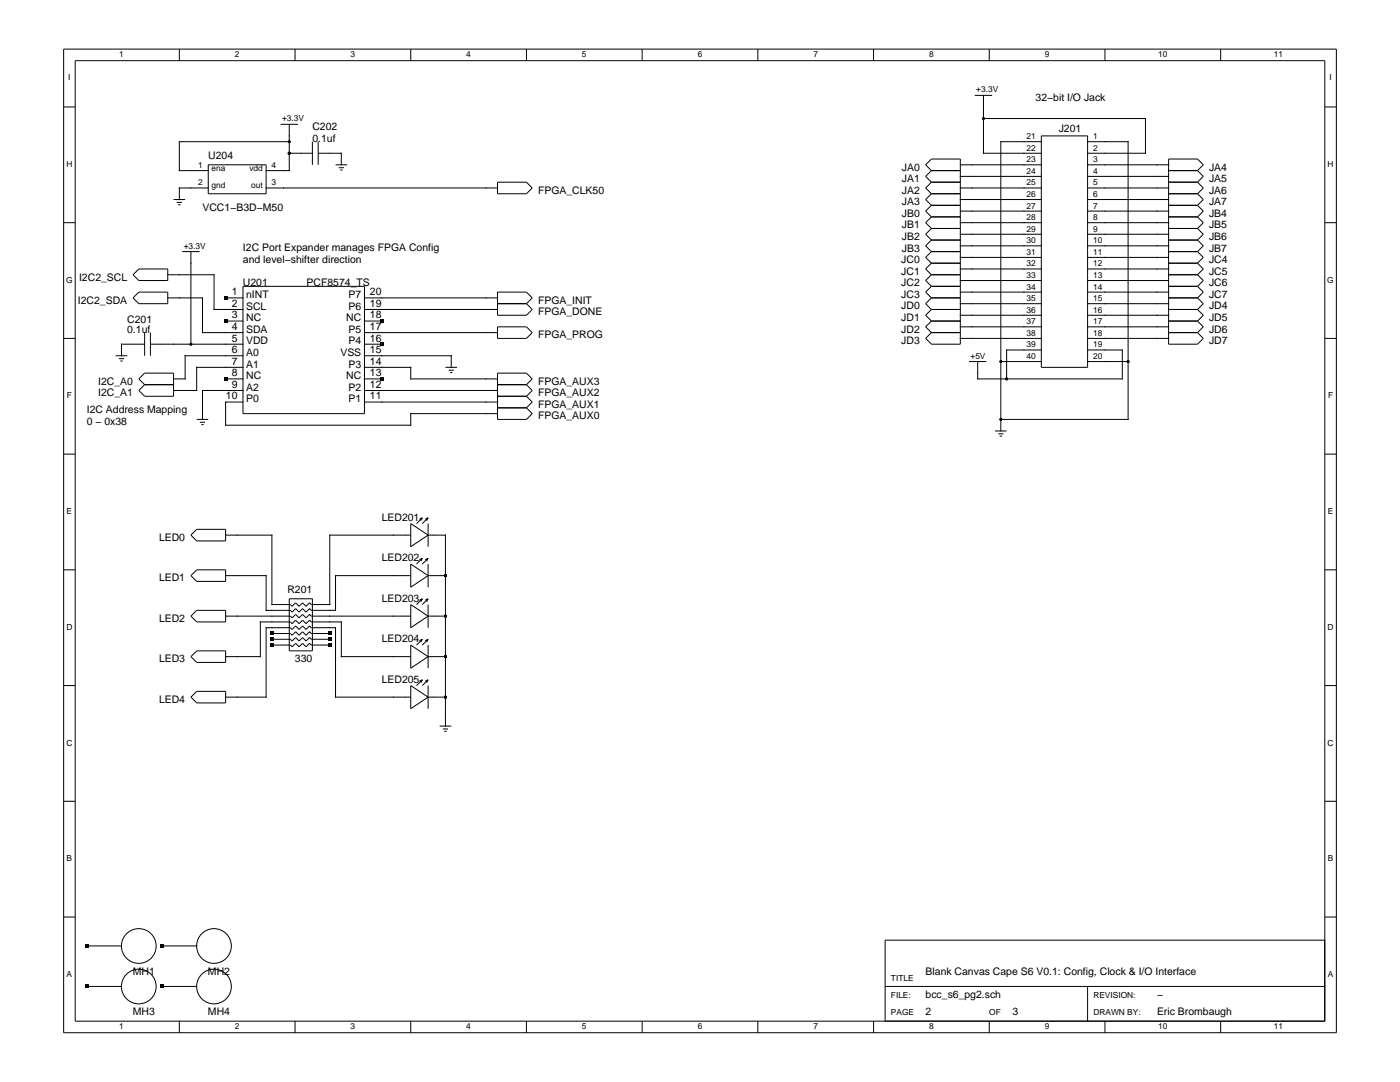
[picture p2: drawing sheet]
<svg xmlns="http://www.w3.org/2000/svg" width="279mm" height="216mm" viewBox="0 0 279 216" stroke-linecap="round" stroke-linejoin="round" font-family="sans-serif">
<g fill="none" stroke="#000" stroke-width=".2">
<path d="M12.7 9.8h254v196.3h-254zM15 12.1h249.4v191.7h-249.4zM35.8 9.8v2.3M58.9 9.8v2.3M82 9.8v2.3M105.1 9.8v2.3M128.2 9.8v2.3M151.2 9.8v2.3M174.3 9.8v2.3M194.5 19h3.5M196.3 19v11.6h11.5M197.4 9.8v2.3"/>
<path d="M220.5 9.8v2.3M243.6 9.8v2.3M12.7 21.3h2.3M34.6 39.8h2.3M41.6 37.5h-5.8v2.3M41.6 32.9h11.5v5.8h-11.5zM53.1 37.5h46.2M56 24.8h3.5M57.7 28.3h-21.9v5.7h5.8M57.7 24.8v9.2h-4.6M57.7 30.6h4.6M62.3 28.3v4.6"/>
<path d="M63.5 30.6h4.6v2.3M63.5 28.3v4.6M67 32.9h2.3M67.6 33.5h1M67.9 33.9h.4M99.3 36.4h5.8l1.1 1.1-1.1 1.2h-5.8zM185.9 34h5.8M185.9 38.7h5.8M185.9 36.4h5.8M185.9 34l-1.2-1.1 1.2-1.2h5.8v37h-5.8l-1.2-1.2 1.2-1.1M185.9 34l-1.2 1.2 1.2 1.2M185.9 36.4l-1.2 1.1 1.2 1.2"/>
<path d="M185.9 38.7l-1.2 1.1 1.2 1.2M191.7 37.5h16.1M191.7 32.9h16.1M191.7 39.8h16.1M191.7 35.2h16.1M196.3 23.7h32.3v6.9h-11.5M207.8 27.1h9.3v46.2h-9.3zM207.8 28.3h-8.1v57.7M217.1 37.5h16.1M217.1 32.9h16.1M217.1 39.8h16.1M217.1 28.3h8v55.4h-25.4"/>
<path d="M217.1 35.2h16.1M233.2 34h5.8M233.2 38.7h5.8M233.2 36.4h5.8M239 34l1.1-1.1-1.1-1.2h-5.8v37h5.8l1.1-1.2-1.1-1.1M239 34l1.1 1.2-1.1 1.2M239 36.4l1.1 1.1-1.1 1.2M239 38.7l1.1 1.1-1.1 1.2M264.4 21.3h2.3M12.7 44.4h2.3M27.7 58.3h5.8v2.3h-5.8l-1.1-1.2zM27.7 53.7h5.8v2.3h-5.8l-1.1-1.2z"/>
<path d="M33.5 59.4h6.9v7h8.1M33.5 54.8h9.2v7h5.8M35.3 40.4h1M35.6 40.9h.4M36.4 50.2h3.4M38.1 50.2v18.5M45 59.4h3.5M48.5 57.1h24.2v25.4h-24.2zM72.7 59.4h26.6M99.3 58.3h5.8l1.1 1.1-1.1 1.2 1.1 1.2-1.1 1.1h-5.8zM185.9 50.2h5.8M185.9 59.4h5.8"/>
<path d="M185.9 54.8h5.8M185.9 41h5.8M185.9 43.3h5.8M185.9 45.6h5.8M185.9 47.9h5.8M185.9 52.5h5.8M185.9 57.1h5.8M185.9 41l-1.2 1.1 1.2 1.2M185.9 43.3l-1.2 1.1 1.2 1.2M185.9 45.6l-1.2 1.1 1.2 1.2M185.9 47.9l-1.2 1.2 1.2 1.1M185.9 50.2l-1.2 1.2 1.2 1.1"/>
<path d="M185.9 52.5l-1.2 1.2 1.2 1.1M185.9 54.8l-1.2 1.2 1.2 1.1M185.9 57.1l-1.2 1.2 1.2 1.1M185.9 59.4l-1.2 1.2 1.2 1.2M191.7 44.4h16.1M191.7 58.3h16.1M191.7 56h16.1M191.7 53.7h16.1M191.7 42.1h16.1M191.7 46.7h16.1M191.7 49.1h16.1M191.7 51.4h16.1"/>
<path d="M217.1 44.4h16.1M217.1 58.3h16.1M217.1 56h16.1M217.1 53.7h16.1M217.1 42.1h16.1M217.1 46.7h16.1M217.1 49.1h16.1M217.1 51.4h16.1M233.2 50.2h5.8M233.2 59.4h5.8M233.2 54.8h5.8M233.2 41h5.8"/>
<path d="M233.2 43.3h5.8M233.2 45.6h5.8M233.2 47.9h5.8M233.2 52.5h5.8M233.2 57.1h5.8M239 41l1.1 1.1-1.1 1.2M239 43.3l1.1 1.1-1.1 1.2M239 45.6l1.1 1.1-1.1 1.2M239 47.9l1.1 1.2-1.1 1.1M239 50.2l1.1 1.2-1.1 1.1M239 52.5l1.1 1.2-1.1 1.1M239 54.8l1.1 1.2-1.1 1.1"/>
<path d="M239 57.1l1.1 1.2-1.1 1.1M239 59.4l1.1 1.2-1.1 1.2M264.4 44.4h2.3M12.7 67.5h2.3M23.1 71h2.3M23.7 71.6h1.1M24 72h.5M28.9 68.7h-4.7v2.3M28.9 66.4v4.6M28.9 74.5h5.7v4.6h-5.7l-1.2-1.2 1.2-1.1-1.2-1.2zM28.9 76.8h5.7M30 68.7h18.5"/>
<path d="M30 66.4v4.6M45 64.1h3.5M45 75.6h3.5M48.5 77.9h-8.1v5.8M48.5 73.3h-9.2v4.6h-4.7M48.5 71h-11.6v4.6h-2.3M72.7 73.3h9.3v2.3h17.3M72.7 61.8h26.6M72.7 66.4h26.6M72.7 71h17.4v2.3M72.7 77.9h26.6M72.7 68.7h3.5"/>
<path d="M72.7 64.1h3.5M72.7 75.6h3.5M88.9 73.3h2.3M89.5 73.9h1.1M89.8 74.3h.5M99.3 65.2h5.8l1.1 1.2-1.1 1.1h-5.8zM99.3 60.6h5.8M99.3 76.8h5.8M99.3 79.1h5.8M105.1 76.8l1.1-1.2-1.1-1.1h-5.8v9.2h5.8l1.1-1.2-1.1-1.1M105.1 76.8l1.1 1.1-1.1 1.2M105.1 79.1l1.1 1.1-1.1 1.2"/>
<path d="M185.9 61.8h5.8M185.9 66.4h5.8M185.9 64.1h5.8M185.9 61.8l-1.2 1.1 1.2 1.2M185.9 64.1l-1.2 1.1 1.2 1.2M191.7 67.5h16.1M191.7 60.6h16.1M191.7 62.9h16.1M191.7 65.2h16.1M193.4 72.1h3.5M199.7 72.1h8.1M207.8 69.8h-6.9v5.8"/>
<path d="M217.1 67.5h16.1M217.1 60.6h16.1M217.1 72.1h8M217.1 69.8h6.9v5.8h-28.9v-3.5M217.1 62.9h16.1M217.1 65.2h16.1M233.2 61.8h5.8M233.2 66.4h5.8M233.2 64.1h5.8M239 61.8l1.1 1.1-1.1 1.2M239 64.1l1.1 1.1-1.1 1.2M264.4 67.5h2.3"/>
<path d="M12.7 90.6h2.3M39.3 83.7h2.3M39.9 84.3h1M40.2 84.7h.4M48.5 80.2h-3.5v4.6h37v-2.3h17.3M72.7 80.2h26.6M99.3 81.4h5.8M198.6 86h2.3M199.2 86.6h1.1M199.5 87h.5M264.4 90.6h2.3M12.7 113.7h2.3"/>
<path d="M38.1 106.8l1.2-1.2h5.7v2.3h-5.7zM39.3 113.7h5.7v2.3h-5.7l-1.2-1.1zM45 114.9h8.1v6.9h4.9l.3 .3 .7-.7 .7 .7 .7-.7 .7 .7 .7-.7M45 106.8h9.3v13.8h3.7l.3 .4 .7-.7 .7 .7 .7-.7 .7 .7 .7-.7 .3 .3h3.7v-13.8h16.2M57.7 119.5h4.6v10.4h-4.6zM82 104.5l3.4 2.3-3.4 2.3zM82 112.6l3.4 2.3-3.4 2.3zM82 114.9h-15v6.9h-4.9l-.3-.4M84.3 103.3l-1.2 1.2M84.3 103.3l-.3 .6M84.3 103.3l-.6 .3M84.3 111.4l-.6 .3"/>
<path d="M84.3 111.4l-.3 .6M84.3 111.4l-1.2 1.2M84.3 119.5l-1.2 1.1M84.3 119.5l-.3 .6M84.3 119.5l-.6 .3M85.4 106.8h3.5v38.1M85.4 104.5v4.6M85.4 112.6v4.6M85.4 103.3l-1.1 1.2M85.4 103.3l-.3 .6M85.4 103.3l-.5 .3M85.4 111.4l-.5 .3"/>
<path d="M85.4 111.4l-.3 .6M85.4 111.4l-1.1 1.2M85.4 114.9h3.5M85.4 119.5l-1.1 1.1M85.4 119.5l-.3 .6M85.4 119.5l-.5 .3M264.4 113.7h2.3M12.7 136.8h2.3M38.1 139.1l1.2-1.1h5.7v2.3h-5.7zM39.3 121.8h5.7v2.3h-5.7l-1.2-1.2zM39.3 129.9h5.7v2.3h-5.7l-1.2-1.2zM45 139.1h8.1v-13.8h4.9l.3 .3 .7-.7 .7 .7 .7-.7 .7 .7 .7-.7 .3 .4h4.9v13.8h15"/>
<path d="M45 131h7v-6.9h6l.3 .3 .7-.6 .7 .6 .7-.6 .7 .6 .7-.6 .3 .3h6v6.9h13.9M45 122.9h13l.3 .4 .7-.7 .7 .7 .7-.7 .7 .7 .7-.7 .3 .3h19.9M54.3 127.6h3.7l.3 .3 .7-.7 .7 .7 .7-.7 .7 .7 .7-.7 .3 .4h3.7M54.3 128.7h3.7l.3 .4 .7-.7 .7 .7 .7-.7 .7 .7 .7-.7 .3 .3h3.7M61.8 126.1l-.7 .7-.7-.7-.7 .7-.7-.7-.7 .7-.3-.4h-3.7M61.8 121.4l.1 .2M61.8 126.1l.3 .3h3.7M61.8 126.1l.1 .1M82 120.6l3.4 2.3-3.4 2.4zM82 128.7l3.4 2.3-3.4 2.3zM82 136.8l3.4 2.3-3.4 2.3zM84.3 135.6l-1.2 1.2"/>
<path d="M84.3 127.6l-.6 .2M84.3 127.6l-.3 .5M84.3 127.6l-1.2 1.1M84.3 135.6l-.6 .3M84.3 135.6l-.3 .6M85.4 120.6v4.7M85.4 128.7v4.6M85.4 136.8v4.6M85.4 122.9h3.5M85.4 127.6l-.5 .2M85.4 127.6l-.3 .5M85.4 127.6l-1.1 1.1"/>
<path d="M85.4 131h3.5M85.4 139.1h3.5M85.4 135.6l-.5 .3M85.4 135.6l-.3 .6M85.4 135.6l-1.1 1.2M264.4 136.8h2.3M12.7 159.9h2.3M87.7 144.9h2.4M88.4 145.5h1M88.7 145.9h.4M264.4 159.9h2.3M12.7 183h2.3"/>
<path d="M17.3 196.8h6.9M17.3 188.8h6.9M32.3 196.8h7M32.3 188.8h7M176.6 196.8h87.8M217.1 196.8v7M264.4 183h2.3M264.4 187.6h-87.8v16.2M35.8 203.8v2.3M58.9 203.8v2.3M82 203.8v2.3M105.1 203.8v2.3"/>
<path d="M128.2 203.8v2.3M151.2 203.8v2.3M174.3 203.8v2.3M197.4 203.8v2.3M220.5 203.8v2.3M243.6 203.8v2.3"/>
<circle cx="27.7" cy="188.8" r="3.5"/>
<circle cx="27.7" cy="196.8" r="3.5"/>
<circle cx="42.7" cy="188.8" r="3.5"/>
<circle cx="42.7" cy="196.8" r="3.5"/>
</g>
<g fill="#000">
<path d="M44.7 59.1h.7v.7h-.7zM44.7 75.3h.7v.7h-.7zM44.7 63.7h.7v.7h-.7zM75.9 63.7h.6v.7h-.6zM75.9 68.3h.6v.7h-.6zM75.9 75.3h.6v.7h-.6zM53.9 128.4h.7v.7h-.7zM53.9 127.2h.7v.7h-.7zM53.9 126.1h.7v.7h-.7zM65.5 128.4h.7v.7h-.7zM65.5 127.2h.7v.7h-.7zM65.5 126.1h.7v.7h-.7z"/>
<path d="M17 188.4h.7v.7h-.7zM17 196.5h.7v.7h-.7zM32 188.4h.7v.7h-.7zM32 196.5h.7v.7h-.7z"/>
<circle cx="57.7" cy="30.6" r=".29"/>
<circle cx="57.7" cy="28.3" r=".29"/>
<circle cx="196.3" cy="23.7" r=".29"/>
<circle cx="38.1" cy="68.7" r=".29"/>
<circle cx="199.7" cy="72.1" r=".29"/>
<circle cx="200.9" cy="75.6" r=".29"/>
<circle cx="225.1" cy="72.1" r=".29"/>
<circle cx="199.7" cy="83.7" r=".29"/>
<circle cx="88.9" cy="114.9" r=".29"/>
<circle cx="88.9" cy="131" r=".29"/>
<circle cx="88.9" cy="139.1" r=".29"/>
<circle cx="88.9" cy="122.9" r=".29"/>
</g>
<g font-size="2.1">
<text x="206.7" y="20.2">32−bit I/O Jack</text>
<text x="62.3" y="28.3">0.1uf</text>
<text x="62.3" y="26">C202</text>
<text x="211.3" y="26.3">J201</text>
<text x="41.6" y="31.7">U204</text>
<text x="180" y="34">JA0</text>
<text x="241.3" y="34">JA4</text>
<text x="107.4" y="38.7">FPGA_CLK50</text>
<text x="180" y="36.4">JA1</text>
<text x="180" y="38.7">JA2</text>
<text x="180" y="41">JA3</text>
<text x="241.3" y="36.4">JA5</text>
<text x="241.3" y="38.7">JA6</text>
<text x="241.3" y="41">JA7</text>
<text x="40.4" y="42.1">VCC1−B3D−M50</text>
<text x="180" y="43.3">JB0</text>
<text x="180" y="45.6">JB1</text>
<text x="180" y="47.9">JB2</text>
<text x="241.3" y="43.3">JB4</text>
<text x="241.3" y="45.6">JB5</text>
<text x="241.3" y="47.9">JB6</text>
<text x="48.5" y="50.2">I2C Port Expander manages FPGA Config</text>
<text x="48.5" y="52.5">and level−shifter direction</text>
<text x="179.9" y="52.5">JC0</text>
<text x="180" y="50.2">JB3</text>
<text x="241.3" y="50.2">JB7</text>
<text x="241.3" y="52.5">JC4</text>
<text x="15.8" y="56">I2C2_SCL</text>
<text x="46.2" y="58.9">1</text>
<text x="48.5" y="57.1">U201</text>
<text x="49.1" y="59.5">nINT</text>
<text x="61.2" y="57.1">PCF8574_TS</text>
<text x="69.6" y="59.5">P7</text>
<text x="73.8" y="58.9">20</text>
<text x="179.9" y="54.8">JC1</text>
<text x="179.9" y="57.1">JC2</text>
<text x="179.9" y="59.4">JC3</text>
<text x="241.3" y="54.8">JC5</text>
<text x="241.3" y="57.1">JC6</text>
<text x="241.3" y="59.4">JC7</text>
<text x="15.6" y="60.6">I2C2_SDA</text>
<text x="25.4" y="64.4">C201</text>
<text x="46.2" y="65.9">4</text>
<text x="46.2" y="63.5">3</text>
<text x="46.2" y="61.2">2</text>
<text x="49.1" y="64.1">NC</text>
<text x="49.1" y="61.8">SCL</text>
<text x="69.1" y="64.1">NC</text>
<text x="69.6" y="61.8">P6</text>
<text x="73.8" y="61.2">19</text>
<text x="73.8" y="65.9">17</text>
<text x="73.8" y="63.5">18</text>
<text x="107.4" y="60.6">FPGA_INIT</text>
<text x="107.4" y="62.9">FPGA_DONE</text>
<text x="179.9" y="64.1">JD1</text>
<text x="179.9" y="61.8">JD0</text>
<text x="241.3" y="61.8">JD4</text>
<text x="241.3" y="64.1">JD5</text>
<text x="25.4" y="66.4">0.1uf</text>
<text x="46.2" y="70.5">6</text>
<text x="46.2" y="68.2">5</text>
<text x="49.1" y="71">A0</text>
<text x="49.1" y="68.7">VDD</text>
<text x="49.1" y="66.4">SDA</text>
<text x="67.9" y="71">VSS</text>
<text x="69.6" y="66.4">P5</text>
<text x="69.6" y="68.7">P4</text>
<text x="73.8" y="68.2">16</text>
<text x="73.8" y="70.5">15</text>
<text x="107.4" y="67.5">FPGA_PROG</text>
<text x="179.9" y="66.4">JD2</text>
<text x="179.9" y="68.7">JD3</text>
<text x="241.3" y="68.7">JD7</text>
<text x="241.3" y="66.4">JD6</text>
<text x="19.6" y="76.8">I2C_A0</text>
<text x="46.2" y="77.4">9</text>
<text x="46.2" y="75.1">8</text>
<text x="46.2" y="72.8">7</text>
<text x="49.1" y="78">A2</text>
<text x="49.1" y="75.7">NC</text>
<text x="49.1" y="73.4">A1</text>
<text x="69.1" y="75.7">NC</text>
<text x="69.6" y="73.4">P3</text>
<text x="69.6" y="78">P2</text>
<text x="73.8" y="72.8">14</text>
<text x="73.8" y="77.4">12</text>
<text x="73.8" y="75.1">13</text>
<text x="107.4" y="76.8">FPGA_AUX3</text>
<text x="17.3" y="82.5">I2C Address Mapping</text>
<text x="19.6" y="79.1">I2C_A1</text>
<text x="45.1" y="79.7">10</text>
<text x="49.1" y="80.3">P0</text>
<text x="69.6" y="80.3">P1</text>
<text x="73.8" y="79.7">11</text>
<text x="107.4" y="79.1">FPGA_AUX2</text>
<text x="107.4" y="81.4">FPGA_AUX1</text>
<text x="107.4" y="83.7">FPGA_AUX0</text>
<text x="17.3" y="84.8">0 − 0x38</text>
<text x="31.7" y="107.9">LED0</text>
<text x="76.2" y="103.9">LED201</text>
<text x="76.2" y="112">LED202</text>
<text x="31.7" y="116">LED1</text>
<text x="57.4" y="118.3">R201</text>
<text x="31.7" y="124.1">LED2</text>
<text x="76.2" y="120.1">LED203</text>
<text x="76.2" y="128.1">LED204</text>
<text x="31.7" y="132.2">LED3</text>
<text x="58.9" y="132.2">330</text>
<text x="76.2" y="136.2">LED205</text>
<text x="31.7" y="140.3">LED4</text>
<text x="26.5" y="194.5">MH1</text>
<text x="41.5" y="194.5">MH2</text>
<text x="184.7" y="194.5">Blank Canvas Cape S6 V0.1: Config, Clock &amp; I/O Interface</text>
<text x="26.5" y="202.6">MH3</text>
<text x="41.5" y="202.6">MH4</text>
<text x="184.7" y="199.1">bcc_s6_pg2.sch</text>
<text x="184.7" y="202.6">2</text>
<text x="202" y="202.6">3</text>
<text x="230.9" y="202.6">Eric Brombaugh</text>
<text x="230.9" y="199.1">−</text>
</g>
<g font-size="1.7">
<text x="23.8" y="11.4">1</text>
<text x="46.9" y="11.4">2</text>
<text x="70" y="11.4">3</text>
<text x="93.1" y="11.4">4</text>
<text x="116.1" y="11.4">5</text>
<text x="139.2" y="11.4">6</text>
<text x="162.3" y="11.4">7</text>
<text x="185.4" y="11.4">8</text>
<text x="208.5" y="11.4">9</text>
<text x="231.1" y="11.4">10</text>
<text x="254.2" y="11.4">11</text>
<text x="13.6" y="16">I</text>
<text x="265.3" y="16">I</text>
<text x="194.8" y="18.5">+3.3V</text>
<text x="56.3" y="24.2">+3.3V</text>
<text x="204.9" y="27.8">21</text>
<text x="218.2" y="27.8">1</text>
<text x="13.3" y="33.3">H</text>
<text x="39.5" y="33.5">1</text>
<text x="42.2" y="34.1">ena</text>
<text x="49.8" y="34.1">vdd</text>
<text x="54.2" y="33.5">4</text>
<text x="204.9" y="34.7">24</text>
<text x="204.9" y="32.4">23</text>
<text x="204.9" y="30.1">22</text>
<text x="218.2" y="34.7">4</text>
<text x="218.2" y="32.4">3</text>
<text x="218.2" y="30.1">2</text>
<text x="264.9" y="33.3">H</text>
<text x="39.5" y="37">2</text>
<text x="42.2" y="37.6">gnd</text>
<text x="50.2" y="37.6">out</text>
<text x="54.2" y="37">3</text>
<text x="204.9" y="41.6">27</text>
<text x="204.9" y="39.3">26</text>
<text x="204.9" y="37">25</text>
<text x="218.2" y="41.6">7</text>
<text x="218.2" y="39.3">6</text>
<text x="218.2" y="37">5</text>
<text x="204.9" y="46.2">29</text>
<text x="204.9" y="43.9">28</text>
<text x="218.2" y="46.2">9</text>
<text x="218.2" y="43.9">8</text>
<text x="36.7" y="49.6">+3.3V</text>
<text x="204.9" y="53.2">32</text>
<text x="204.9" y="50.8">31</text>
<text x="204.9" y="48.5">30</text>
<text x="218.2" y="53.2">12</text>
<text x="218.2" y="50.8">11</text>
<text x="218.2" y="48.5">10</text>
<text x="13.2" y="56.4">G</text>
<text x="204.9" y="57.8">34</text>
<text x="204.9" y="55.5">33</text>
<text x="218.2" y="57.8">14</text>
<text x="218.2" y="55.5">13</text>
<text x="264.9" y="56.4">G</text>
<text x="204.9" y="64.7">37</text>
<text x="204.9" y="62.4">36</text>
<text x="204.9" y="60.1">35</text>
<text x="218.2" y="64.7">17</text>
<text x="218.2" y="62.4">16</text>
<text x="218.2" y="60.1">15</text>
<text x="193.7" y="71.6">+5V</text>
<text x="204.9" y="71.6">40</text>
<text x="204.9" y="69.3">39</text>
<text x="204.9" y="67">38</text>
<text x="218.2" y="71.6">20</text>
<text x="218.2" y="69.3">19</text>
<text x="218.2" y="67">18</text>
<text x="13.3" y="79.5">F</text>
<text x="265" y="79.5">F</text>
<text x="13.3" y="102.6">E</text>
<text x="265" y="102.6">E</text>
<text x="13.3" y="125.7">D</text>
<text x="264.9" y="125.7">D</text>
<text x="13.3" y="148.8">C</text>
<text x="264.9" y="148.8">C</text>
<text x="13.3" y="171.9">B</text>
<text x="265" y="171.9">B</text>
<text x="13.3" y="195">A</text>
<text x="177.8" y="195.7">TITLE</text>
<text x="265" y="195">A</text>
<text x="177.8" y="202.6">PAGE</text>
<text x="177.8" y="199.1">FILE:</text>
<text x="197.4" y="202.6">OF</text>
<text x="218.2" y="202.6">DRAWN BY:</text>
<text x="218.2" y="199.1">REVISION:</text>
<text x="23.8" y="205.3">1</text>
<text x="46.9" y="205.3">2</text>
<text x="70" y="205.3">3</text>
<text x="93.1" y="205.3">4</text>
<text x="116.1" y="205.3">5</text>
<text x="139.2" y="205.3">6</text>
<text x="162.3" y="205.3">7</text>
<text x="185.4" y="205.3">8</text>
<text x="208.5" y="205.3">9</text>
<text x="231.1" y="205.3">10</text>
<text x="254.2" y="205.3">11</text>
</g>
</svg>
